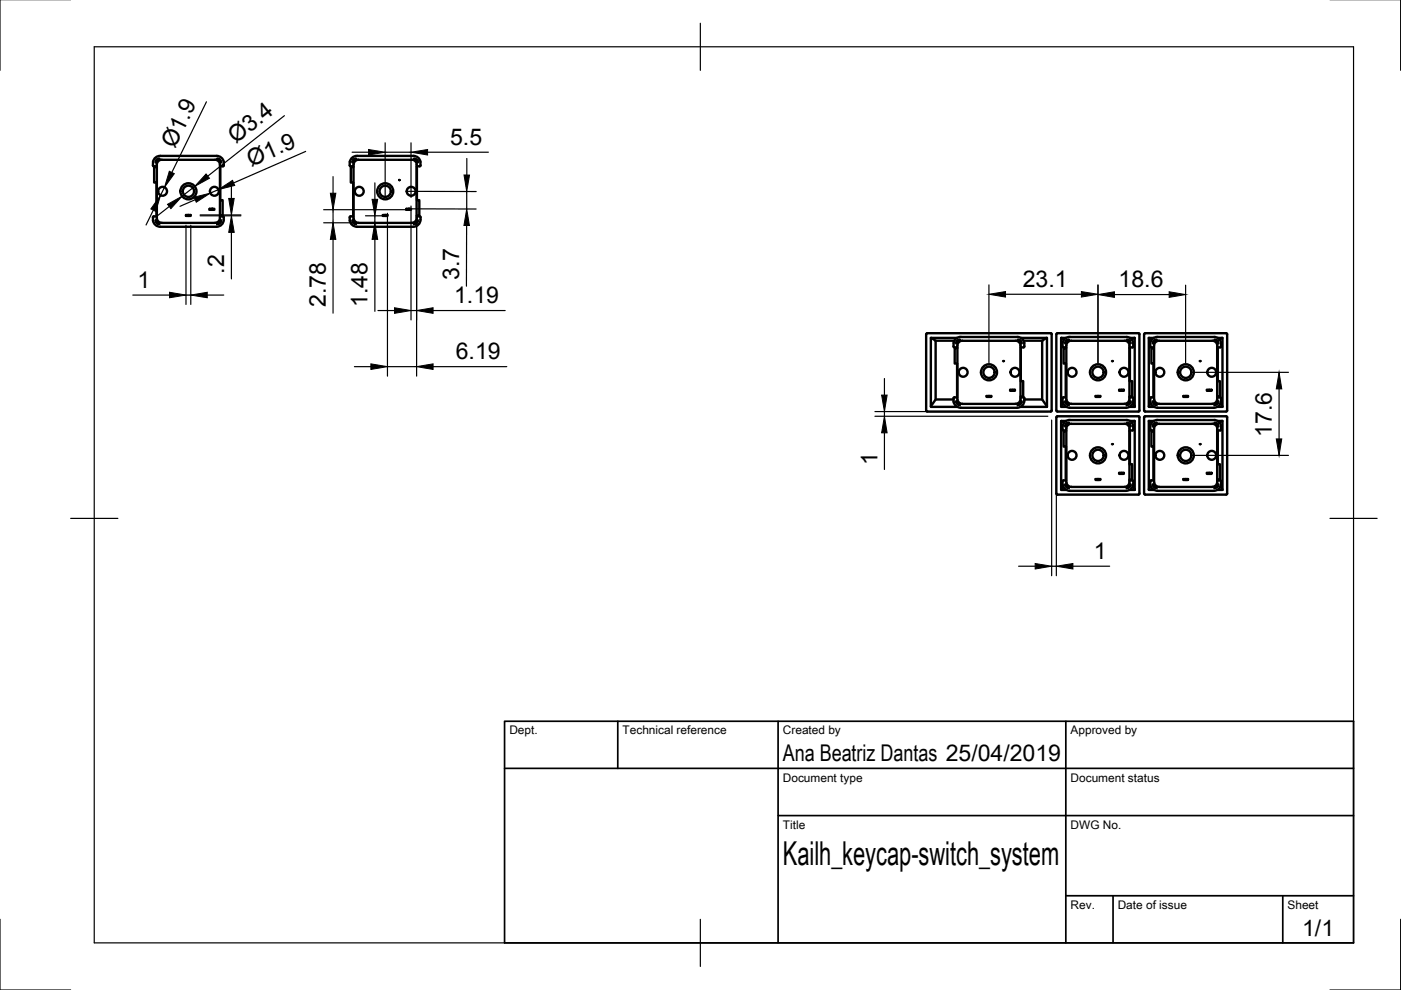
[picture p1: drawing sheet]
<svg xmlns="http://www.w3.org/2000/svg" width="297mm" height="210mm" viewBox="0 0 297 210" stroke-linecap="round" stroke-linejoin="round" font-family="sans-serif">
<!-- layer: Visible -->
<g fill="none" stroke="#000" stroke-width=".51">
<path d="M32.4 35.1a1.6 1.6 0 0 1 1.6-2h11.9a1.58 1.58 0 0 1 1.5 2M32.4 35l.2 .3M32.6 35.3h.6v.1h-.5v3.3h.5v7.2h-.6M33 34.3v.1M33.1 34.3l-.1 .1M33.1 34.1v.1zM33.2 33.9v.1zM33.3 33.9l.5-.3zM42.9 38.2h.1M46.1 33.7l.5 .2-.5-.2M46.7 33.9v.1M46.8 34.1v.1"/>
<path d="M46.8 34.1h.1M46.8 34.3v.1M47.5 35l-.2 .2-.6 .1v7.1h.5v3.3h-.5v.2h.5M74.1 35.1a1.6 1.6 0 0 1 1.6-2h12a1.58 1.58 0 0 1 1.5 2M74.1 35l.2 .3M74.3 35.3h.6v.1h-.5v3.3h.5v7.2h-.6M74.8 34.3l-.1 .1M74.8 34.1v.1zM75 33.9l-.1 .1zM75 33.9l.5-.3zM84.6 38.2h.1M87.8 33.7l.5 .2-.5-.2"/>
<path d="M88.3 34.9v11.3M88.3 34.9a1.02 1.02 0 0 0-1-1h-11.3a1.08 1.08 0 0 0-1 1v11.4a1.03 1.03 0 0 0 1 .9M88.4 33.9v.1M88.5 34.1v.1M88.5 34.1h.1M88.5 34.3l.1 .1M89 35.3h-.6v7.1h.5v3.3h-.5v.2h.6M89.2 35l-.2 .3M32.6 45.9a1.56 1.56 0 0 0 1.3 2.2h12a1.6 1.6 0 0 0 1.4-2.2M33 46.7l.1 .2M33.1 46.9l.5 .5M33.6 47.4l.2 .1"/>
<path d="M33.6 47.4h.2M34.3 47.3h11.3M39.8 45.6h-.4v.2h.4M40 45.6h-.2v.2h.2M40 45.6h.4v.2h-.4M40 45.6v.2M44.8 44.3h-.4v.2h.4M45 44.3h-.2v.2h.2M45 44.3h.4v.2h-.4zM45.6 47.2l.7-.3 .3-.7v-11.3a1.02 1.02 0 0 0-1-1h-11.3a1.05 1.05 0 0 0-1 1v11.4a1.03 1.03 0 0 0 1 .9M46.1 47.5h-.1M46.8 46.9l-.3 .5-.4 .1"/>
<path d="M46.8 46.9l-.4 .5-.4 .1M46.8 46.7v.2M74.4 45.9h-.1a1.53 1.53 0 0 0 1.4 2.2h12a1.6 1.6 0 0 0 1.4-2.2h-.1M74.7 46.7l.1 .2M74.8 46.7v.2M74.8 46.9l.5 .5M75.3 47.4l.2 .1M75.3 47.4h.2M76 47.3h11.3M81.6 45.8v-.2h-.4v.2h.5M81.6 45.6h.5v.2h-.4M81.7 45.6v.2"/>
<path d="M86.6 44.3h-.5v.2h.5M86.7 44.3h-.1v.2h.1M86.7 44.3h.4v.2h-.4zM87.8 47.5h.1M88.3 46.2l-.3 .7-.7 .3M88.5 46.9l-.3 .5-.4 .1M88.6 46.7l-.1 .2M196.4 70.7h26.5v16.5h-26.5zM197.5 71.6l.9 .6v12.5l-1 1.4M198.4 72.2h3.9M202.8 72.8v-.2v.2M202.9 72.5l-.1 .1z"/>
<path d="M202.9 71.6h-5.5v14.7h5.5M203 72.3l.5-.3-.6 .4 .1-.1M212.7 76.6h.1M215.8 72l.5 .3zM216.3 72.2h.1M216.4 72.3h.1M216.4 71.6h5.6v14.7h-5.6M216.5 72.5h.1M216.6 72.6v.2M216.6 72.7v.1M217 72.2h4M217.2 73.4a1.55 1.55 0 0 0-1.5-1.9l-12-.1a1.5 1.5 0 0 0-1.3 2.3h.5v.1h-.5v3.3h.5v7.2h-.5"/>
<path d="M217.2 73.4l-.1 .2-.7 .1v7.1h.5v3.3h-.5v.2h.6M221.9 71.6l-.9 .6v12.5l1 1.4M224 70.9v16.2M224.2 70.6l17.3 .1 .1 16.3-.2 .2-17.2 .1M224.2 70.6l-.2 .2M225.1 71.6l.5 .4M225.9 72.8v-.2v.2M226 72.5l-.1 .1zM226 73.7v.1M226 77.1v7.2M226 71.6h-1v14.7h1M226.1 72.3l-.1 .1z"/>
<path d="M226.1 72.3l.5-.3-.5 .3M235.8 76.6h.1M238.4 72.3l-11.3-.1a1.05 1.05 0 0 0-1 1.1v11.4M238.4 72.2a1.05 1.05 0 0 1 1.1 1.1v11.3l-.3 .7-.8 .3M238.9 72l.5 .2zM239.5 72.3v.1M239.5 72.3h.1M239.5 71.6h1.1v14.7h-1.1M239.6 73.7v7.1M239.6 72.5h.1M239.6 72.7l.1 .1M239.7 72.6v.2"/>
<path d="M240.3 73.4a1.55 1.55 0 0 0-1.5-1.9l-12-.1a1.48 1.48 0 0 0-1.3 2.3h.5v.1h-.5v3.3h.5v7.2h-.5M240.3 73.4l-.1 .2-.7 .1v7.1h.5v3.3h-.5v.2h.6M240.5 71.6l-.6 .4M242.6 70.9v16.2M242.8 70.6l17.3 .1 .1 16.3-.2 .2-17.2 .1M242.8 70.6l-.2 .2M243.7 71.6l.5 .4M243.9 72.7v.9l.7 .1v.1h-.5v3.3h.5v7.2h-.5M243.9 72.7a1.48 1.48 0 0 1 1.5-1.2l12-.1a1.58 1.58 0 0 1 1.5 2M244.5 72.8v-.2v.2M244.6 72.5l-.1 .1zM244.6 73.7v.1"/>
<path d="M244.6 77.1v7.2M244.6 71.6h-1v14.7h1M245.2 72l-.6 .4 .1-.1M245.2 72l-.5 .3M254.4 76.6h.1M257 72.3l-11.3-.1a1.05 1.05 0 0 0-1 1.1v11.4M257 72.2a1.05 1.05 0 0 1 1.1 1.1v11.3l-.3 .7-.8 .3M257.5 72l.5 .2zM258.1 72.3v.1M258.1 72.3h.1M258.1 71.6h1.1v14.7h-1.1M258.2 73.7v7.1"/>
<path d="M258.2 72.5h.1M258.3 72.7v.1M258.3 72.6v.2M258.7 73.7h-.6v7.1h.5v3.3h-.5v.2h.6M258.9 73.4l-.2 .3M259.1 71.6l-.5 .4M198.4 84.7h3.8M202.4 84.2l-.1 .1a1.56 1.56 0 0 0 1.4 2.1M202.8 85.1v.2M202.8 85.3l.5 .5M203.3 85.8h.2M204 85.6h11.3"/>
<path d="M209.6 84h-.4v.2h.4M209.8 84h.4v.2h-.4zM209.8 84h-.2v.2h.2M214.6 82.6h-.4v.3h.4M214.8 82.6h.4v.3h-.4zM214.8 82.6h-.2v.3h.2M215.3 85.6l.8-.3 .3-.7v-11.3a1.02 1.02 0 0 0-1.1-1l-11.3-.1a1.05 1.05 0 0 0-1 1.1v11.4a1.03 1.03 0 0 0 1 .9M216.6 85.1l-.3 .5-.5 .3 .4-.2 .3-.4M216.6 85.1v.2M217 84.2l.2 .2M217.2 84.4a1.59 1.59 0 0 1-1.5 2l-12 .1M217.2 84.7h3.8"/>
<path d="M224 88.5v16.2M224 87l.2 .2M224.2 88.3h17.3l.1 16.4M224.2 88.3l-.2 .2M225.1 89.3l.5 .3M225.4 85.5l-.4 .6M225.5 84.2l-.1 .1a1.56 1.56 0 0 0 1.4 2.1M225.9 85.1v.2M225.9 90.2v.2v-.2M225.9 85.3l.5 .5M226 90.1l-.1 .1zM226 91.3v.1"/>
<path d="M226 94.7v7.2M226 89.3h-1v14.6h1M226.1 89.9l-.1 .1zM226.1 84.6a1.03 1.03 0 0 0 1 1M226.1 89.9l.5-.2-.5 .2M226.4 85.8h.2M226.5 85.8h.1M227.1 85.6h11.3M232.7 84h-.4v.2h.4M232.9 84h.4v.2h-.4zM232.9 84h-.2v.2h.2M235.8 94.2h.1"/>
<path d="M237.7 82.6h-.4v.3h.4M237.9 82.6h.4v.3h-.4zM237.9 82.6h-.2v.3h.2M238.4 89.9l-11.3-.1a1.05 1.05 0 0 0-1 1.1v11.4M238.4 89.8a1.05 1.05 0 0 1 1.1 1.1v11.3l-.3 .7-.8 .3M238.9 89.7l.5 .1zM239.5 90h.1M239.5 89.9h.1M239.5 89.3h1.1v14.6h-1.1M239.6 84.1v.2M239.6 91.3v7.1M239.6 90.1h.1"/>
<path d="M239.6 85.3l-.3 .4-.4 .2M239.6 90.3l.1 .1M239.7 90.2v.2M239.7 85.1l-.2 .5-.6 .2M239.7 85.1v.2M240.1 84.2l.1 .1a1.58 1.58 0 0 1-1.4 2.1l-12 .1M240.2 85.5l.4 .6M240.3 91.1a1.55 1.55 0 0 0-1.5-2l-12-.1a1.48 1.48 0 0 0-1.3 2.3h.5v.1h-.5v3.3h.5v7.2h-.5M240.3 91.1l-.1 .1-.7 .1v7.1h.5v3.3h-.5v.2h.6M240.5 89.3l-.6 .3M242.6 88.5v16.2M242.6 87l.2 .2"/>
<path d="M242.8 88.3h17.3l.1 16.4M242.8 88.3l-.2 .2M243.7 89.3l.5 .3M243.9 90.3v.9l.7 .1v.1h-.5v3.3h.5v7.2h-.5M243.9 90.3a1.48 1.48 0 0 1 1.5-1.2l12-.1a1.58 1.58 0 0 1 1.5 2.1M243.9 85.2a1.51 1.51 0 0 0 1.5 1.2M244 85.5l-.4 .6M244.1 84.2l-.2 .2v.8M244.5 85.1v.2M244.5 90.2v.2v-.2M244.5 85.3l.5 .5M244.6 90.1l-.1 .1z"/>
<path d="M244.6 91.3v.1M244.6 94.7v7.2M244.6 89.3h-1v14.6h1M244.7 84.6a1.03 1.03 0 0 0 1 1M245 85.8h.2M245.1 85.8h.1M245.2 89.7l-.6 .3 .1-.1M245.2 89.6l-.5 .3M245.7 85.6h11.3M251.3 84h-.4v.2h.4M251.5 84h.4v.2h-.4zM251.5 84h-.2v.2h.2"/>
<path d="M254.4 94.2h.1M256.3 82.6h-.4v.3h.4M256.5 82.6h.4v.3h-.4zM256.5 82.6h-.2v.3h.2M257 89.9l-11.3-.1a1.05 1.05 0 0 0-1 1.1v11.4M257 89.8a1.05 1.05 0 0 1 1.1 1.1v11.3l-.3 .7-.8 .3M257.5 89.7l.5 .1zM258.1 90h.1M258.1 89.9h.1M258.1 89.3h1.1v14.6h-1.1M258.2 84.1v.2M258.2 91.3v7.1"/>
<path d="M258.2 90.1h.1M258.3 90.3v.1M258.3 90.2v.2M258.3 85.1l-.2 .5-.6 .3 .4-.2 .3-.4M258.3 85.1v.2M258.7 91.3h-.6v7.1h.5v3.3h-.5v.2h.6M258.7 84.2l.1 .1a1.58 1.58 0 0 1-1.4 2.1l-12 .1M258.8 85.5l.4 .6M258.9 91.1l-.2 .2M259.1 89.3l-.5 .3M224 104.7l.2 .2M224.2 104.9h17.2"/>
<path d="M225.4 103.2l-.4 .6M225.5 101.8l-.1 .1a1.56 1.56 0 0 0 1.4 2.1M225.9 102.7v.2M225.9 102.9l.5 .5M226.1 102.3a1.03 1.03 0 0 0 1 .9M226.4 103.4l.2 .1M226.5 103.4h.1M227.1 103.2h11.3M232.7 101.6h-.4v.2h.4M232.9 101.6h.4v.2h-.4zM232.9 101.6h-.2v.2h.2M237.7 100.3h-.4v.2h.4"/>
<path d="M237.9 100.3h.4v.2h-.4zM237.9 100.3h-.2v.2h.2M238.9 103.5l.4-.1 .3-.5-.3 .4-.4 .2M239.6 101.7v.2M239.7 102.9v-.2l-.1 .2M240.1 101.8l.1 .1a1.58 1.58 0 0 1-1.4 2.1l-12 .1M240.2 103.2l.4 .6M241.6 104.7l-.2 .2M242.6 104.7l.2 .2M242.8 104.9h17.2M243.9 102.8a1.51 1.51 0 0 0 1.5 1.2M244 103.2l-.4 .6"/>
<path d="M244.1 101.8l-.2 .2v.8M244.5 102.7v.2M244.5 102.9l.5 .5M244.7 102.3a1.03 1.03 0 0 0 1 .9M245 103.4l.2 .1M245.1 103.4h.1M245.7 103.2h11.3M251.3 101.6h-.4v.2h.4M251.5 101.6h.4v.2h-.4zM251.5 101.6h-.2v.2h.2M256.3 100.3h-.4v.2h.4M256.5 100.3h.4v.2h-.4z"/>
<path d="M256.5 100.3h-.2v.2h.2M257.5 103.5l.4-.2 .3-.4-.3 .5zM258.2 101.7v.2M258.3 102.9v-.2v.2M258.7 101.8l.1 .1a1.58 1.58 0 0 1-1.4 2.1l-12 .1M258.8 103.2l.4 .6M260.2 104.7l-.2 .2"/>
<circle cx="34.5" cy="40.6" r=".94"/>
<circle cx="40" cy="40.6" r="1.2"/>
<circle cx="40" cy="40.6" r="1.7"/>
<circle cx="45.5" cy="40.6" r=".94"/>
<circle cx="76.2" cy="40.6" r=".94"/>
<circle cx="81.7" cy="40.6" r="1.2"/>
<circle cx="81.7" cy="40.6" r="1.7"/>
<circle cx="87.2" cy="40.6" r=".94"/>
<circle cx="204.2" cy="78.9" r=".94"/>
<circle cx="209.7" cy="78.9" r="1.2"/>
<circle cx="209.7" cy="78.9" r="1.7"/>
<circle cx="215.2" cy="78.9" r=".94"/>
<circle cx="227.3" cy="78.9" r=".94"/>
<circle cx="232.8" cy="78.9" r="1.2"/>
<circle cx="232.8" cy="78.9" r="1.7"/>
<circle cx="238.3" cy="78.9" r=".94"/>
<circle cx="245.9" cy="78.9" r=".94"/>
<circle cx="251.4" cy="78.9" r="1.2"/>
<circle cx="251.4" cy="78.9" r="1.7"/>
<circle cx="256.9" cy="78.9" r=".94"/>
<circle cx="227.3" cy="96.5" r=".94"/>
<circle cx="232.8" cy="96.5" r="1.2"/>
<circle cx="232.8" cy="96.5" r="1.7"/>
<circle cx="238.3" cy="96.5" r=".94"/>
<circle cx="245.9" cy="96.5" r=".94"/>
<circle cx="251.4" cy="96.5" r="1.2"/>
<circle cx="251.4" cy="96.5" r="1.7"/>
<circle cx="256.9" cy="96.5" r=".94"/>
</g>
<g fill="#000">
<circle cx="88.4" cy="34" r=".25"/>
<circle cx="34.6" cy="41.9" r=".25"/>
<circle cx="76.3" cy="41.9" r=".25"/>
<circle cx="203.1" cy="72.2" r=".25"/>
<circle cx="212.7" cy="76.6" r=".25"/>
<circle cx="226.1" cy="72.2" r=".25"/>
<circle cx="235.8" cy="76.6" r=".25"/>
<circle cx="239.4" cy="72.2" r=".25"/>
<circle cx="244.8" cy="72.2" r=".25"/>
<circle cx="254.4" cy="76.6" r=".25"/>
<circle cx="258" cy="72.2" r=".25"/>
<circle cx="204.4" cy="80.2" r=".25"/>
<circle cx="226.1" cy="89.8" r=".25"/>
<circle cx="227.5" cy="80.2" r=".25"/>
<circle cx="227.5" cy="97.8" r=".25"/>
<circle cx="235.8" cy="94.2" r=".25"/>
<circle cx="239.4" cy="89.8" r=".25"/>
<circle cx="244.8" cy="89.8" r=".25"/>
<circle cx="246.1" cy="97.8" r=".25"/>
<circle cx="246.1" cy="80.2" r=".25"/>
<circle cx="254.4" cy="94.2" r=".25"/>
<circle cx="258" cy="89.8" r=".25"/>
</g>
<!-- layer: Border -->
<path d="M0 -.1v15M297 -.1v15M20 9.9h267v190h-267zM148.5 4.9v10M15 109.9h10M282 109.9h10M0 194.9v15h15M148.5 194.9v10M297 194.9v15h-15" fill="none" stroke="#000" stroke-width=".25"/>
<!-- layer: TitleBlock -->
<path d="M107 152.9h180v47h-180zM131 152.9v10M165 152.9v47M226 152.9v47M107 162.9h180M165 172.9h122M226 189.9h61M236 189.9v10M272 189.9v10" fill="none" stroke="#000" stroke-width=".36"/>
<!-- layer: Dimensions -->
<g fill="none" stroke="#000" stroke-width=".25">
<path d="M34.9 39.7l-.9 1.7M41.3 39.5l-2.7 2.1M43.8 21.6l-7.4 15M49.1 38.6v3.5M60.3 24.5l-16.3 12.9M64.8 32.1l-15.3 6.7M70.6 37.5v3.5M74.7 32.3h3.4M79.5 38.8v3.5M81.7 30.3v11.6M81.7 32.3h5.4M87.1 30.3v11.6"/>
<path d="M90.7 32.3h12.8M99 33.6v3.5M32.5 44.5l-1.5 3.2M35.9 43.8l-2.8 2.1M39.4 47.8v16.8M40.4 47.8v16.8M41.4 42.3l-3.2 1.4M42.4 45.6h8.7M42.4 45.8h8.7M46.3 40.2l-1.7 .8M49.1 45.6v.2M49.1 49.3v9.8"/>
<path d="M68.6 44.5h17.7M68.6 47.2h6.6M70.6 44.5v2.7M70.6 50.8v15.6M77.5 45.8h3.7M79.5 45.8v1.4M79.5 50.8v15.2M82.1 45.2v34.5M86.3 44.3h14.6M86.3 40.6h14.7M87.1 43.7v24.1M88.3 45.4v34.3"/>
<path d="M98.9 47.8v12.9M99 40.6v3.7M28.2 62.6h7.7M39.4 62.6h1M43.9 62.6h3.5M75.1 77.7h3.5M80.1 65.8h3.6M82.1 77.7h6.2M87.1 65.8h1.2M91.8 77.7h15.6M91.8 65.8h15.3M209.7 60.4v16.6"/>
<path d="M213.2 62.4h16.1M232.8 60.4v16.6M236.3 62.5h11.6M251.4 60.5v16.5M253.4 78.9h19.8M185.5 87.3h36.7M185.5 88.3h36.7M187.5 80.3v3.5M187.5 87.3v1M187.5 91.8v7.7M223 89.1v33M224 89.1v33"/>
<path d="M253.4 96.6h19.8M271.2 82.5v10.6M216 120.1h3.5M223 120.1h1M227.5 120.1h7.8"/>
</g>
<g fill="#000" stroke="#000" stroke-width=".21">
<path d="M35.9 36.3l1.1 .5-2.1 2.9zM43.7 36.9l.7 .9-3.1 1.7zM46.3 40.2l3-2 .5 1.1zM78.1 31.7l3.6 .6-3.6 .6zM87.1 32.3l3.6-.6v1.2zM98.4 37.1h1.1l-.5 3.5zM34 41.4l-1 3.4-1-.5zM35.5 43.3l3.1-1.7-2.4 2.6zM41.1 41.8l3.5-.8-3 1.9zM48.5 42.1h1.2l-.6 3.5zM49.1 45.8l.6 3.5h-1.2zM70 41h1.2l-.6 3.5z"/>
<path d="M70.6 47.2l.6 3.6h-1.2zM78.9 42.3h1.2l-.6 3.5zM79.5 47.2l.6 3.6h-1.2zM99 44.3l.5 3.5h-1.1zM35.9 62l3.5 .6-3.5 .5zM40.4 62.6l3.5-.6v1.1zM78.6 77.1l3.5 .6-3.5 .6zM83.7 65.2l3.4 .6-3.4 .6zM88.3 77.7l3.5-.6v1.2zM88.3 65.8l3.5-.6v1.2zM209.7 62.4l3.5-.6v1.2zM229.3 61.8l3.5 .6-3.5 .6z"/>
<path d="M232.8 62.5l3.5-.6v1.1zM247.9 61.9l3.5 .6-3.5 .5zM186.9 83.8h1.2l-.6 3.5zM187.5 88.3l.6 3.5h-1.2zM271.2 78.9l.6 3.6h-1.2zM270.6 93.1h1.2l-.6 3.5zM219.5 119.5l3.5 .6-3.5 .5zM224 120.1l3.5-.6v1.1z"/>
</g>
<text font-size="7" x="166" y="183.4">Kailh_keycap-switch_system</text>
<g font-size="4.9">
<text x="37.1" y="31.5" transform="rotate(-64 37.1 31.5)">Ø1.9</text>
<text x="50" y="30.6" transform="rotate(-38 50 30.6)">Ø3.4</text>
<text x="53.3" y="35.4" transform="rotate(-24 53.3 35.4)">Ø1.9</text>
<text x="95.4" y="30.7">5.5</text>
<text x="47.6" y="58.1" transform="rotate(-90 47.6 58.1)">.2</text>
<text x="97.3" y="59.4" transform="rotate(-90 97.3 59.4)">3.7</text>
<text x="29.1" y="61.1">1</text>
<text x="69.1" y="65" transform="rotate(-90 69.1 65)">2.78</text>
<text x="77.9" y="65" transform="rotate(-90 77.9 65)">1.48</text>
<text x="96.3" y="64.3">1.19</text>
<text x="216.9" y="60.8">23.1</text>
<text x="237.2" y="60.9">18.6</text>
<text x="96.6" y="76.2">6.19</text>
<text x="269.6" y="92.7" transform="rotate(-90 269.6 92.7)">17.6</text>
<text x="186" y="98.6" transform="rotate(-90 186 98.6)">1</text>
<text x="231.9" y="118.5">1</text>
<text x="166" y="161.4">Ana Beatriz Dantas 25/04/2019</text>
<text x="276.1" y="198.5">1/1</text>
</g>
<g font-size="2.5">
<text x="108" y="155.7">Dept.</text>
<text x="132" y="155.7">Technical reference</text>
<text x="166" y="155.7">Created by</text>
<text x="227" y="155.7">Approved by</text>
<text x="166" y="165.7">Document type</text>
<text x="227" y="165.7">Document status</text>
<text x="166" y="175.7">Title</text>
<text x="227" y="175.7">DWG No.</text>
<text x="227" y="192.7">Rev.</text>
<text x="237" y="192.7">Date of issue</text>
<text x="273" y="192.7">Sheet</text>
</g>
</svg>
